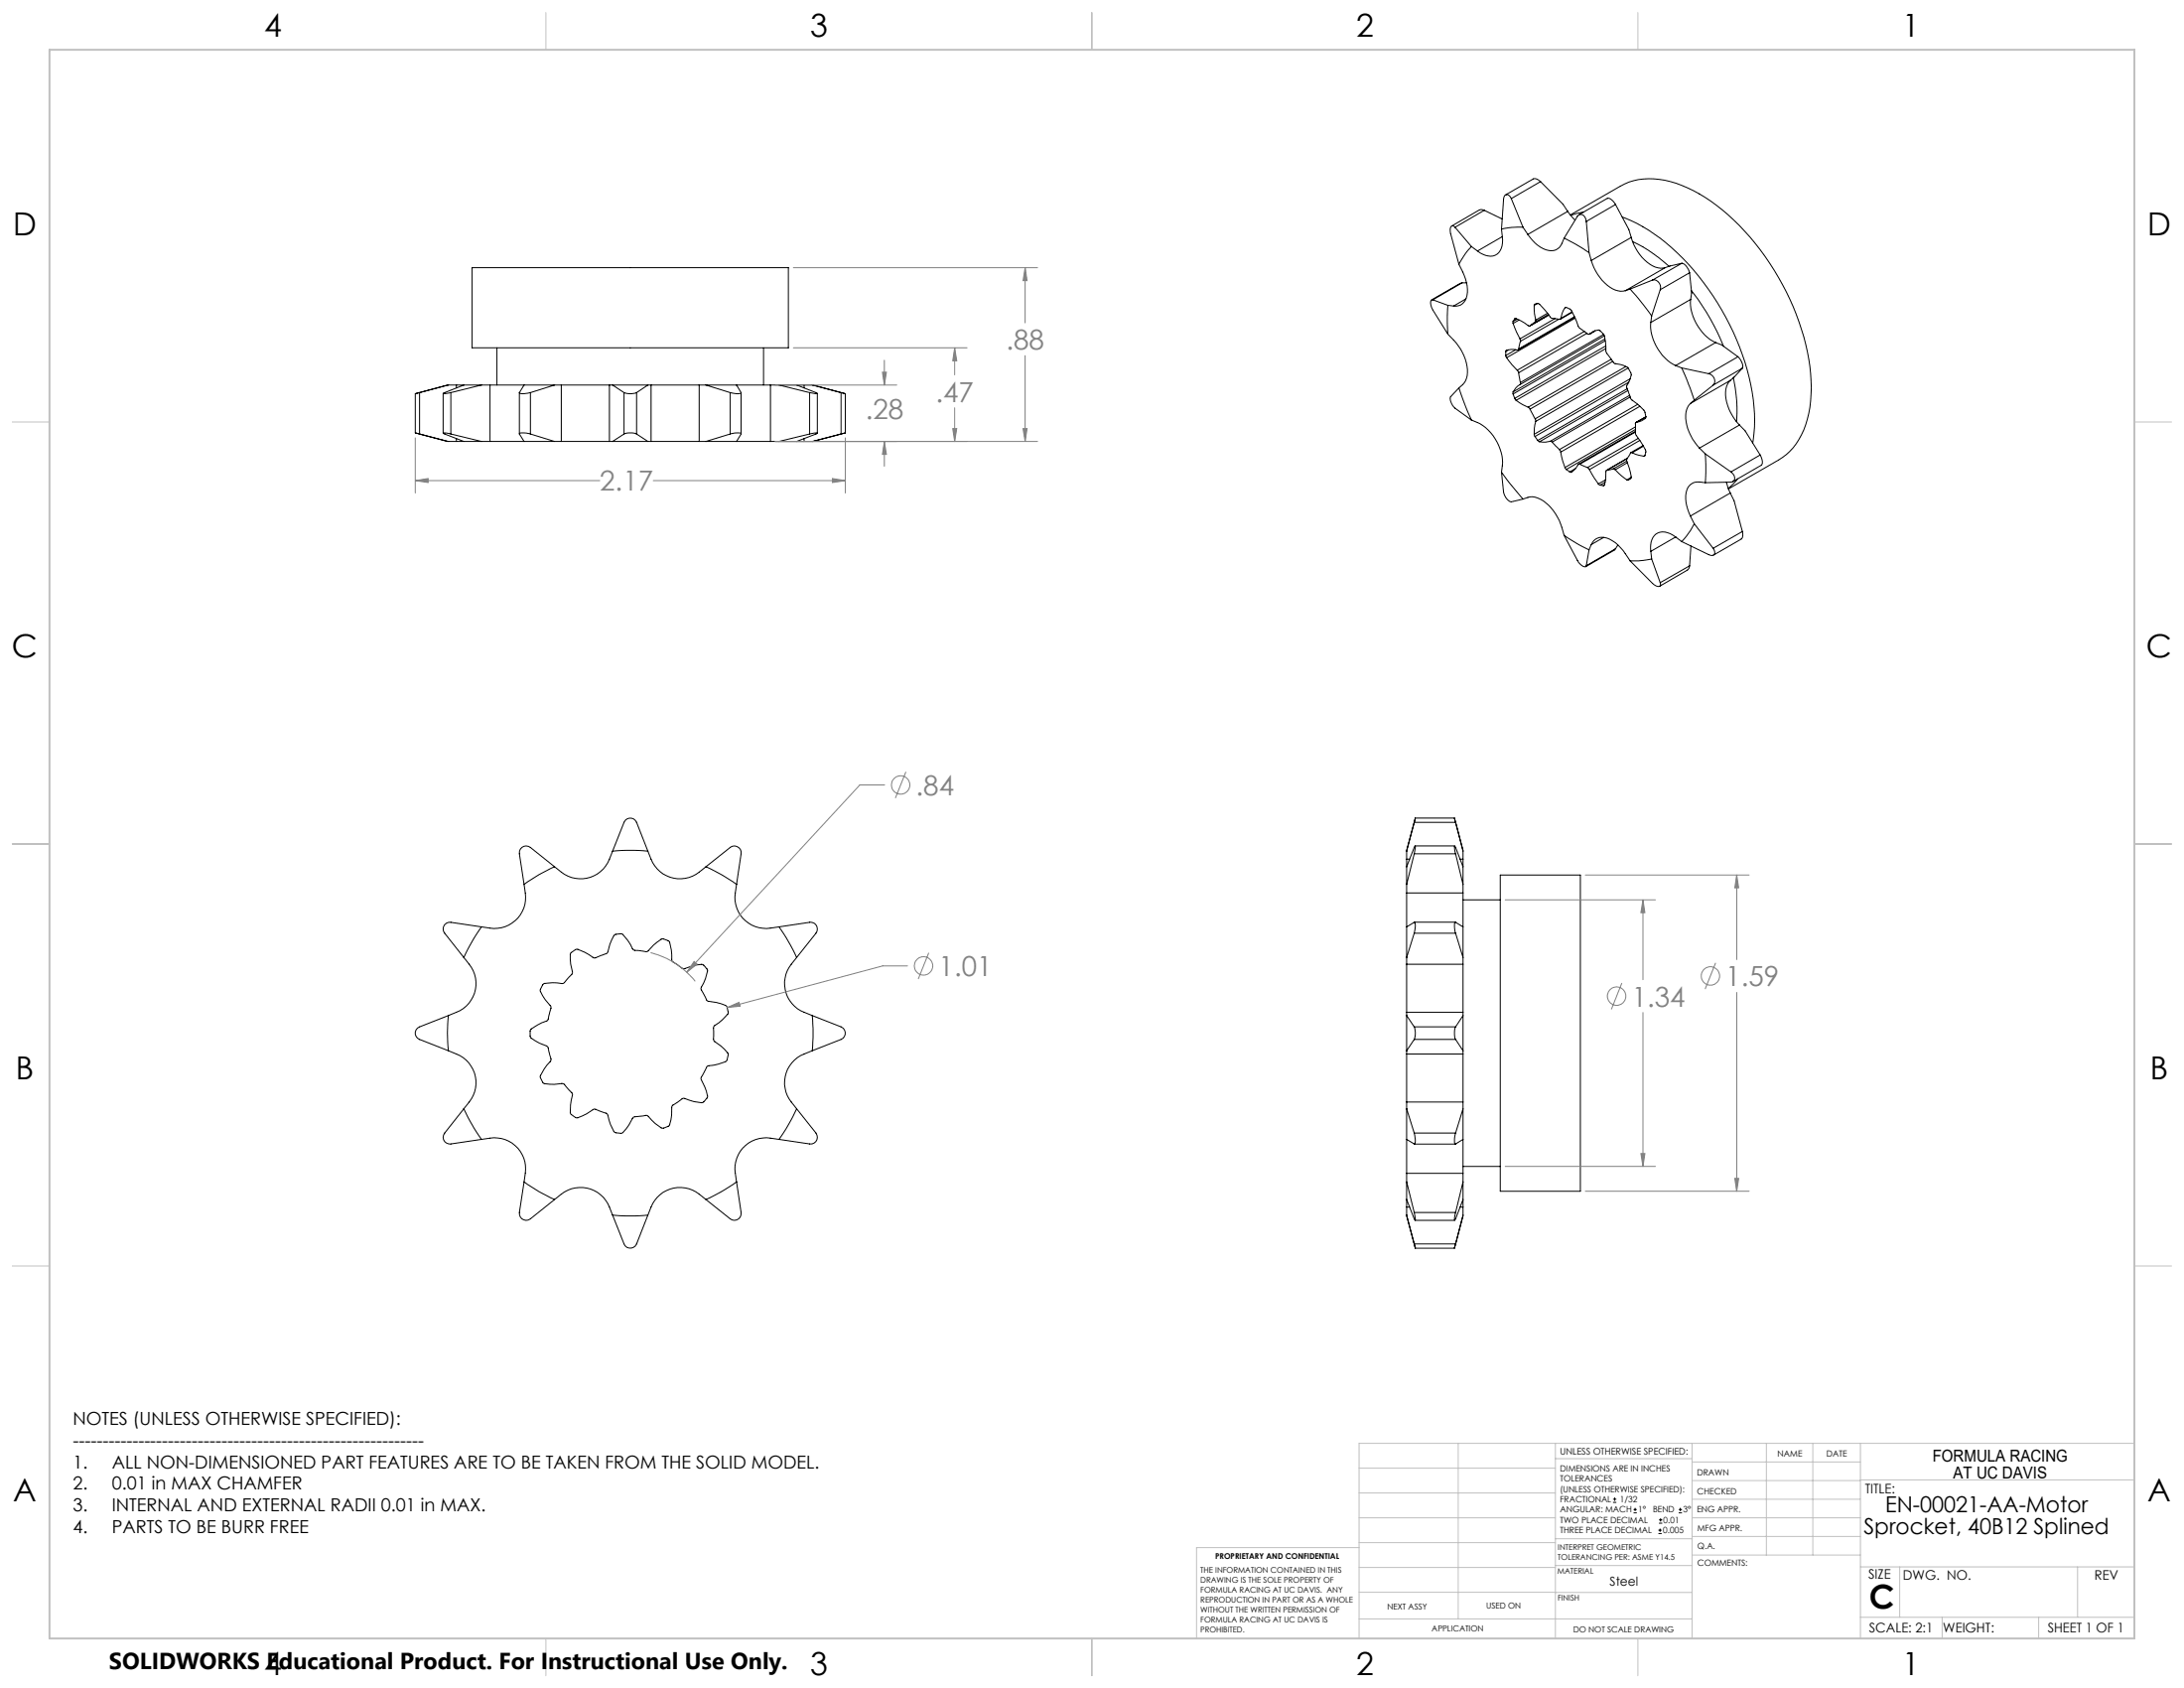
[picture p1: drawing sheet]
<svg xmlns="http://www.w3.org/2000/svg" width="559mm" height="432mm" viewBox="0 0 559 432" stroke-linecap="round" stroke-linejoin="round" font-family="sans-serif">
<g fill="none" stroke="#000" stroke-width=".25">
<path d="M372.3 58.1l-.6-.4a1.56 1.56 0 0 0-.5 2.1l2.1 7.8M372.3 58.1l4.2 5M378.5 53.7l-7.1 4.1M378.6 53.7l.6-.1 .6 .2M379.8 53.8l-7.5 4.3M379.8 53.8l4.6 2.2M384.2 58.6l.2 1.9M386.7 50.8a1.13 1.13 0 0 0-1.7-.8l-.3 .9-.5 7.7M386.7 50.8l3 7.3M389.7 58.1a17.7 17.7 0 0 0-5.5 .5M389.7 58.1l1.2 1.9M390.9 60a7.6 7.6 0 0 0 6.5 4.1 2.94 2.94 0 0 0 2.2-1.8l.6-1.4"/>
<path d="M392.3 45.8l-7.1 4M392.4 45.8v-.1a1.98 1.98 0 0 1 1.8 .8M394.2 46.5l-7.5 4.3M394.2 46.5l5.7 5.7 1.2 1.9M401.1 54.1l1.9 2.2M401.1 54.1l-10.2 5.9M401.8 55l12.8-7.4a17.9 17.9 0 0 1 15.8-.2 49.2 49.2 0 0 1 20 16.5 62.8 62.8 0 0 1 13 33.5 24.9 24.9 0 0 1-4.6 17.1 14.3 14.3 0 0 1-3.8 3.2l-12.8 7.4M405.2 54.3l-3.3 .8M405.9 56.7a1.49 1.49 0 0 0-1.9-1.7l-3.8 5.9M405.9 56.7l.7 7.9M413.3 52.3l-.7-.9a1.26 1.26 0 0 0-1.3-.6l-7.3 4.1M413.3 52.3l-7.4 4.4"/>
<path d="M413.3 52.3l3.5 6.4 .6 2M415.1 55.5a46.2 46.2 0 0 1 19.5 15.2 64 64 0 0 1 14.3 35.1v3.5l-.4 4M120.8 68.5h80.9v20.5h-80.9zM366.6 76.7h-.2a2.24 2.24 0 0 0 .2 2.6l3.9 6.2M366.6 76.7l3.9 1.4M370.5 78.1l-.2 2.7 .2 4.7M370.5 78.1l1.4 .2M373.3 67.6a11.3 11.3 0 0 1 1.9 8.6 2.89 2.89 0 0 1-3.3 2.1M374.1 72.4l-7.8 4.3M374.1 72.4l-7.5 4.3M374.1 72.4h1.1M375.1 76.4l-3.2 1.9"/>
<path d="M376.5 63.1a19 19 0 0 0-3.2 4.5M376.5 63.1l1.5 1.1M384.4 60.5a4.1 4.1 0 0 1-2.4 5 5.1 5.1 0 0 1-4-1.3M384.4 60.5l-6.4 3.7M392.5 78.1a.92 .92 0 0 1 1.3-.3l3.2 3.6 2 .3 .3-.2M392.5 78.1l.1 2.1 .3 1.7M393.3 77.6l-.8 .5M400.2 60.9l3.2 1.7 3.2 2M400.4 78.7a1.93 1.93 0 0 1 1.7 .7l1.8 4.2 2.3 1.8 .5 .1M400.4 78.7l-.7 1.4-.4 1.4M400.6 78.6l-.2 .1M402.2 79.8l-2.9 1.7"/>
<path d="M402.3 79.9l-3.1 1.8M406.6 64.6l.5 2M407.1 66.6a11 11 0 0 0 6.9 7.8h1.9M417.1 73.9l2.1 2.5 3.4 4.4M417.1 73.9l-1.2 .5M417.4 60.7a10.9 10.9 0 0 0 6.8 7.8h1.8M417.4 60.7l-10.3 5.9M417.7 61.8l4 2.2 2.7 1.9 2.6 2.2M422.8 71.6a1.84 1.84 0 0 1 2 2.5M422.8 71.6l-5.7 2.3M424.8 74.1l-2.2 6.7M426 68.5l-10.1 5.9"/>
<path d="M430.3 67.3a3.3 3.3 0 0 1 2 2.5M430.3 67.3l-7.5 4.3M430.3 67.3l-4.3 1.2M432.3 69.8l-7.5 4.3M432.3 69.8l.5 5.1-.2 1.7M432.6 76.6a11.9 11.9 0 0 0 6.4 11M432.6 76.6l-10.2 5.9M432.8 74.3a59.5 59.5 0 0 1 8.2 14.3M114.7 98.5l-8.4 2.2M114.7 98.5h2.1M114.7 98.5l-7.3 1.9M116.8 98.5h1.9"/>
<path d="M116.8 98.5v.7M118.7 98.5l-5.3 2.1 2-.2M118.7 98.5h4.5M123.2 98.5h2.2M123.2 98.5l-7.8 1.9M125.4 98.5h8.7M125.4 98.5v14.4M127.1 89v9.5M134.1 98.5h7.8M134.1 98.5l-1.2 1.9M141.9 98.5h1.7M141.9 98.5l-6.2 1.9"/>
<path d="M143.6 98.5h12.3M143.6 98.5v14.4M155.9 98.5v14.4M155.9 98.5h.8M156.7 98.5h9.1M156.7 98.5l3 1.9M165.8 98.5l-2.9 1.9M165.8 98.5h.8M166.6 98.5h12.3M166.6 98.5v14.4M178.9 98.5h1.7M178.9 98.5v14.4"/>
<path d="M180.6 98.5h7.9l1.1 1.9M180.6 98.5l6.2 1.9M188.4 98.5h8.7M195.4 89v9.5M197.1 98.5h2.2M197.1 98.5v14.4M199.3 98.5h4.5l5.3 2.1-1.9-.2M199.3 98.5l7.9 1.9M203.8 98.5h1.9M205.7 98.5h2.1M205.7 98.5v.7M207.8 98.5l8.5 2.2"/>
<path d="M207.8 98.5l7.4 1.9M370.5 85.5a12.6 12.6 0 0 1 4.9 10.6 4.4 4.4 0 0 1-2.1 3.1M373.3 99.2l1.8 5.2 1.4 3.1M373.3 99.2l-2.1 2.3a3.3 3.3 0 0 0 1.1 2.9l4.2 3.1M385.3 89.9v1M385.3 90.9l.2 .6M385.5 91.5l2.7 3.2M386 89.5l-.7 .4M387.1 82.2v.5M387.1 82.7l1.8 4M387.6 81.6l.2-.1 1.5 .6 1.7 1.2 .5 .1M387.6 81.6l-.5 .6"/>
<path d="M387.7 81.5l-.1 .1M387.8 89.5l-2.5 1.4M388.2 94.7l.3 .7M388.2 81.6l-1.1 .6M388.5 89.3l-.2 .2-1.7-.1-1.1 .2-.2 .3M388.5 95.4l.5 2.5M388.7 81.8l-1.6 .9M388.7 98.5l-.9 .8-.7 1M388.9 86.7l.1 .6M388.9 98.4h-.1M389 87.3l-.5 2M389 97.9l-.1 .5"/>
<path d="M391.4 83.4l4.9-2.8-4.8 2.8M392.8 82.4l-1.3 1M392.9 81.9l-.1 .5M396 80.1l-3.1 1.8M396.2 80.4l-3.4 2M397.9 81.5l-9 5.2M398.8 81.7l-9.8 5.6M402.8 81l-14.3 8.3M402.9 81.1l-14.5 8.4M403 81.4l-17.5 10.1M405.4 84.8l-17.2 9.9M406 85.3l-17.5 10.1"/>
<path d="M406.7 85.5a3.2 3.2 0 0 1 2.4-1.1l1.4 1.4 .6 4.5 1.9 2.6 2.4 .6 1.1 .5 .9 1.8a3.4 3.4 0 0 1-.7 2.2l-.5 1 1 3 3.5 3 .4 1.6M408.1 84.6l-1.5 .9M410.3 85.5l-21.3 12.4M410.5 85.9l-21.6 12.5M410.6 86.7l-23.5 13.6M410.7 87.2l-23.6 13.6M410.9 89.1l-23 13.3M410.9 88.5l-23.3 13.4M412.3 91.9l-21.3 12.3M412.6 92.5l-21.1 12.2M416 93.8l-23.2 13.3M416.3 99.4l-22.8 13.3"/>
<path d="M416.5 99.9l-22.6 13.1M416.6 94.2l-23.7 13.6M416.7 97.8l-24 13.9M417.1 96.9l-24.6 14.2M422.4 82.5a12 12 0 0 0 6.3 11M422.6 80.8l-.2 1.7M428.7 93.5l1.6 .6M430.3 94.1l2.1 5.2 1.1 3.1M430.3 94.1l6.9 1.5M437.2 95.6a1.83 1.83 0 0 1 1.1 2.9M438.3 98.5l-4.8 3.9M439 87.6l-10.3 5.9"/>
<path d="M439 87.6l1.5 .6 4.2 3.1M442.7 97.3a5.6 5.6 0 0 0-.9 5.6l.6 1.8 .9 1.7 1.8 2.3M442.7 97.3l-10.2 5.9M443.5 96.7a34.7 34.7 0 0 1 .8 11.2M444.7 91.3a2.91 2.91 0 0 1 1.1 2.9M444.7 91.3l-7.5 4.3M445.8 94.2l-7.5 4.3M445.8 94.2l-3.1 3.1M106.3 110.7l1.1 .3M106.3 110.7l8.4 2.2M106.3 100.7v10M107.4 100.4l-1.1 .3"/>
<path d="M107.4 111l7.3 1.9M107.4 100.4v10.6M113.4 100.6v10.2M114.7 112.9h2.1M115.4 111l-2-.2 5.3 2.1M115.4 100.4v10.6M115.4 111l7.8 1.9M116.8 112.9h1.9M116.8 112.2v.7M118.7 112.9h4.5M123.2 112.9h2.2M125.4 112.9h8.7"/>
<path d="M132.9 100.4a3.5 3.5 0 0 0 2.8 0M132.9 100.5v10.4M134.1 112.9h7.8M135.7 111l-1.7-.3a.93 .93 0 0 0-1.1 .3l1.2 1.9M135.7 100.4v10.6M135.7 111l6.2 1.9M141.9 112.9h1.7M143.6 112.9h12.3M155.9 112.9h.8M156.7 112.9h9.1M159.7 100.4a4.6 4.6 0 0 0 3.2 0M159.7 111a4.6 4.6 0 0 1 3.2 0"/>
<path d="M159.7 100.4v10.6M159.7 111l-3 1.9M162.9 100.4v10.6M162.9 111l2.9 1.9M165.8 112.9h.8M166.6 112.9h12.3M178.9 112.9h1.7M180.6 112.9h7.9M186.8 100.4l1.7 .3 .9-.1 .2-.2M186.8 111l1.7-.3 1.1 .2-1.1 2M186.8 100.4v10.6M186.8 111l-6.2 1.9"/>
<path d="M188.5 112.9h8.6M189.6 100.5v10.4M197.1 112.9h2.2M203.8 112.9h1.9M205.7 112.9h2.1M205.7 112.2v.7M207.2 111l1.9-.2-5.3 2.1h-4.5M207.2 100.4v10.6M207.2 111l-7.9 1.9M209.1 100.6v10.2M215.2 100.4l1.1 .3M215.2 100.4v10.6"/>
<path d="M215.2 111l-7.4 1.9M216.3 110.7l-1.1 .3M216.3 110.7l-8.5 2.2M216.3 100.7v10M376.5 107.5a11.8 11.8 0 0 1 7.7 13.3M387.1 100.3v.5M387.1 100.8l.5 1.1M387.6 101.9l.3 .5M387.9 102.4l3.1 1.8M391 104.2l.5 .5M391.5 104.7l1.3 2.4M392.5 111.1l.2 .6"/>
<path d="M392.7 111.7l.8 1M392.8 107.1l.1 .7M392.9 107.8l-.3 1.8-.1 1.5M393.5 112.7l.4 .3M396.6 112.9l-1.1 .2-1.6-.1M396.6 112.9l.5 .2M397.1 113.1l1.9 1.9M399 115l.3 .6M399.3 115.6l1.1 4M400.4 119.6l.4 .5M403.1 119.9l-1.5 .8M404.2 118.7l-.4 .1a4.5 4.5 0 0 1-1.8 2l-.4-.1"/>
<path d="M404.2 118.7l2 .9M406.2 119.6l.5 .5M412.7 119.9l-1.7 .5-.3 2.8-.2 .9-.3 .1M412.7 119.9l.6 .3M416.2 117.9l-3.5 2M416.4 117.2l-5.4 3.1M416.4 118.4l-3.1 1.8M416.9 101.1l-20.3 11.8M417.1 101.6l-20 11.5M417.6 115.8l-.4 .1-1 1.7 1.2 4.4a1.03 1.03 0 0 1-1.2 .8M417.6 115.8l.9 .4 2.1 .5M418.4 110.5l-14.2 8.2"/>
<path d="M418.5 110.3l-14.6 8.4M418.5 109.2l-18.1 10.4M418.5 109.9l-17.7 10.2M418.7 108l-.3 .3v2.6l2 3.1 .7 1.6a.89 .89 0 0 1-.5 1.1M419 103.4l-20 11.6M419.2 112.1l-13 7.5M419.6 112.6l-12.9 7.5M419.6 103.9l-20.3 11.7M420.4 114l-3.1 1.8M420.5 114.1l-2.9 1.7M420.9 116.6l-.3 .1M421.1 106.6l-.1 .4a4.4 4.4 0 0 1-2.3 1"/>
<path d="M421.1 106.6l-2.5 1.5M421.1 106.6l-2.4 1.4M432.5 103.2a5.6 5.6 0 0 0-.9 5.6l.6 1.8 .9 1.7 1.7 2.3M433.5 102.4l-1 .8M434.8 114.6l1.5 1.5M436.3 116.1l.2 2.9-.2 4.5M436.3 116.1l6.6 4.6M445.1 108.7l-10.3 5.9M445.1 108.7l1.4 1.5 3.9 6.2M450.4 116.4l.2 .5a2.13 2.13 0 0 1 .1 2.1l-7.3 4.2M450.4 116.4l-7.5 4.3M384.2 120.8l2 2.7 3.5 4.2"/>
<path d="M384.2 120.8l.5 5.1a2.93 2.93 0 0 0 2 2.5l3-.7M389.7 127.7a5.2 5.2 0 0 1 6.5 1.5 15.1 15.1 0 0 1 4 7.7M400.2 136.9l4 2.6 2.4 1.2M400.2 136.9l3.4 6.5 .7 .9a1.05 1.05 0 0 0 1.6 .4M400.8 120.1l.8 .6M406.7 120.1l2.3 3.7M407.1 139.3a3.2 3.2 0 0 1 4.8-1.3l1.4 .9 1.4 1.2 2.4 3.4M407.1 139.3l-.5 1.4M409 123.8l.4 .3M409.4 124.1l.8 .1M410.3 137.5l-3.2 1.8M410.5 124.1l-.3 .1"/>
<path d="M410.7 123.4l-1.3 .7M410.8 122.8l-1.8 1M413.3 120.2l2.9 2.6M413.9 139.4l-.6 1M417.4 122.1l-1.2 .7M428.7 137.4a4 4 0 0 0-5.4-.4 4.9 4.9 0 0 0-.9 4M428.7 137.4l1.6 1.1M428.7 137.4l-6.3 3.6M430.3 138.5l6.9 3.4a.98 .98 0 0 0 1.5-.3l-.1-.8-.3-.5M432.5 132l1 2M432.6 139.7l-.3 5M433.5 134a20.2 20.2 0 0 1-3.2 4.5"/>
<path d="M433.5 134l4.8 6.3M436.3 123.5a4.3 4.3 0 0 0-3.7 .4 5.3 5.3 0 0 0-1 5.4l.9 2.7M441.7 123.4l1 2.7M442.7 126.1l-10.2 5.9M442.7 126.1l1 2 2.1 7.9M442.9 120.7v.1a1.46 1.46 0 0 1 .4 2.4l-7 .3M444.6 122.5l-2.4 2.5M445.5 137.9l-7.1 4.1M445.8 136a1.82 1.82 0 0 1-.3 1.9M445.8 136l-7.5 4.3M406.6 140.7l-.7 4M413 140.8l-7.3 4.2"/>
<path d="M413.3 140.4l-.3 .4M413.3 140.4l-7.4 4.3M417.1 143.5l5.7 5.7a1.64 1.64 0 0 0 2 .6v-.8M422.4 141l.2 2M422.6 143l-3.4 .5h-2.1M422.6 143l2.2 6M432.3 144.7l-.1 .6-.5 .5-7.1 4.2M432.3 144.7l-7.5 4.3M156.7 217.7a48.3 48.3 0 0 1 9.1 0M165.8 217.7l-2.9-7.3a1.73 1.73 0 0 0-1.6-1.1 1.73 1.73 0 0 0-1.6 1.1l-3.8 9.4a7.9 7.9 0 0 1-12.3 3.3l-1.7-1.4M165.8 217.7a9.3 9.3 0 0 0 4.7 6.3 8 8 0 0 0 8.4-.9l7.9-6.3a1.74 1.74 0 0 1 2-.1 1.74 1.74 0 0 1 .8 1.7l-1.1 7.8M359.9 219.8v1.9"/>
<path d="M359.9 217.7v2.1M359.9 219.8h.7M361.8 218.4l.3-2-2.2 5.3M361.8 218.4h10.6M361.8 218.4l-1.9 7.8M361.8 210.4l-1.9 7.3M361.8 210.4h10.6M362.1 216.4h10.1M362.1 209.3l-.3 1.1M362.1 209.3l-2.2 8.4M362.1 209.3h10M372.1 209.3l.3 1.1"/>
<path d="M372.1 209.3l2.2 8.4M372.4 218.4l-.2-2 2.1 5.3M372.4 218.4l1.9 7.8M372.4 210.4l1.9 7.3M373.6 219.8h.7M374.3 219.8v1.9M374.3 217.7v2.1M123.2 237.1a49.8 49.8 0 0 0-4.5 7.8M123.2 237.1l-7.8-1.2a1.72 1.72 0 0 0-1.8 .9 1.72 1.72 0 0 0 .2 1.9l4.9 6.2M134.1 226.2a9.4 9.4 0 0 1-1 7.9 7.9 7.9 0 0 1-7.7 3.3l-2.2-.3M141.9 221.7a41.5 41.5 0 0 0-7.8 4.5M141.9 221.7l-6.2-4.9a1.75 1.75 0 0 0-2-.2 1.75 1.75 0 0 0-.8 1.8l1.2 7.8"/>
<path d="M180.6 221.7a43.4 43.4 0 0 1 7.9 4.5M188.5 226.2a9.2 9.2 0 0 0 .9 7.9 7.9 7.9 0 0 0 7.7 3.3l10.1-1.5a1.73 1.73 0 0 1 1.7 .9 1.73 1.73 0 0 1-.1 1.9l-6.3 8a7.9 7.9 0 0 0 3.2 12.2l2.1 .9M199.3 237.1a49.8 49.8 0 0 1 4.5 7.8M359.9 237.1l1.9-1.2 .2 .1 .1 1-.3 1.7M359.9 237.1v7.8M359.9 228.4v8.7M359.9 221.7v4.5M359.9 226.2v2.2M359.9 228.4h14.4M361.8 238.7h10.6M361.8 238.7l-1.9 6.2M361.9 235.9h10.5"/>
<path d="M372.4 238.7l1.9 6.2M374.3 237.1v7.8M374.3 237.1l-2-1.2-.2 1.1 .3 1.7M374.3 228.4v8.7M374.3 221.7v4.5M374.3 230.2h9.6M374.3 226.2v2.2M383.9 223.8h20.5v80.9h-20.5zM114.7 259.8a41.1 41.1 0 0 0 0 9M114.7 259.8l-7.3 2.9a1.71 1.71 0 0 0-1.2 1.6 1.71 1.71 0 0 0 1.2 1.6l7.3 2.9M118.7 244.9a9.3 9.3 0 0 1 3.1 7.3 8 8 0 0 1-5 6.7l-2.1 .9M146.1 243.7l1.1-.8h.6a13.2 13.2 0 0 1 4 2.1h.5l3.1-1.2 .6-2.2 1.1-2.3 .3-.3 .9-.1h.7l.3 .1a11.8 11.8 0 0 1 2.6 3.9l.4 .2 3.3 .3 2.6-2.4 1.2-.8h.5l1.1 .5 .3 .3 .5 2 .2 2.9 2.7 1.9h.6a11.6 11.6 0 0 1 4.3-1.1l.5 .2a1.99 1.99 0 0 1 .9 1.6 13 13 0 0 1-1.6 4.2l.1 .6 1.3 2.5 .6 .4a12.6 12.6 0 0 1 4.3 1l.3 .4a2.09 2.09 0 0 1 .2 1.9 12.5 12.5 0 0 1-3.5 2.9l-.1 .4v3.2l.3 .5a11.9 11.9 0 0 1 3.4 3v.4a1.84 1.84 0 0 1-.7 1.7 12.4 12.4 0 0 1-4.3 1l-.5 .3-1.4 2.9 1.3 3.3 .3 1.2a2.44 2.44 0 0 1-1.5 1.8l-1.9-.3-2.8-.8-2.6 1.7-.3 .5a12.1 12.1 0 0 1-.6 4.6l-.3 .3a1.98 1.98 0 0 1-1.8 .4l-1.6-1.1-2-2-3.3 .3-.4 .3a12.6 12.6 0 0 1-2.6 3.8l-.5 .1a1.88 1.88 0 0 1-1.7-.5l-.9-1.7-.8-2.7-.2-.2-3.2-1.1-1.9 1.2-2.3 1a2.52 2.52 0 0 1-1.9-1.3l.1-2 .5-2.7-2.1-2.5-.6-.2a12.8 12.8 0 0 1-4.6 0l-.3-.3a2.03 2.03 0 0 1-.6-1.8 12.8 12.8 0 0 1 2.6-3.7l.1-.6-.9-3-3.2-1.6-1-.6-.3-.5v-1.4l.3-.5 1.6-1 2.6-1.2 .9-3.1-.2-.7a8.1 8.1 0 0 1-2.6-3.8l.7-1.5 .4-.3a13.8 13.8 0 0 1 4.6 0l.5-.3 2.1-2.4-.6-3.5v-1.3z"/>
<path d="M207.8 259.8a47.9 47.9 0 0 1 0 9M207.8 259.8l7.4 2.9a1.73 1.73 0 0 1 1.1 1.6 1.73 1.73 0 0 1-1.1 1.6l-7.4 2.9M359.9 259.8v9M359.9 246.7v12.2M359.9 259.8l1.9 2.9M359.9 244.9v1.8M359.9 258.9v.9M359.9 258.9h14.4M359.9 246.7h14.4M374.3 259.8v9M374.3 246.7v12.2M374.3 259.8l-1.9 2.9"/>
<path d="M374.3 244.9v1.8M374.3 258.9v.9M114.7 268.8a10.8 10.8 0 0 1 5.2 3.1 7.9 7.9 0 0 1 .2 10l-1.4 1.7M207.8 268.8a10.4 10.4 0 0 0-5.2 3.1 7.9 7.9 0 0 0-.1 10l6.3 7.9a1.74 1.74 0 0 1 .1 2 1.74 1.74 0 0 1-1.7 .8l-7.9-1.1M359.9 269.6v12.3M359.9 268.8v.8M359.9 269.6h14.4M361.8 262.7a4.6 4.6 0 0 1 0 3.2M361.8 265.9h10.6M361.8 262.7h10.6M361.8 265.9l-1.9 2.9M372.4 262.7a4.6 4.6 0 0 0 0 3.2"/>
<path d="M372.4 265.9l1.9 2.9M374.3 269.6v12.3M374.3 268.8v.8M118.7 283.6l-4.9 6.2a1.71 1.71 0 0 0-.2 2 1.71 1.71 0 0 0 1.8 .8l10-1.5a8 8 0 0 1 9 9l-.3 2.2M118.7 283.6a49.8 49.8 0 0 0 4.5 7.9M199.3 291.5a9.5 9.5 0 0 0-7.8 .9 7.9 7.9 0 0 0-3.4 7.7l.4 2.2M203.8 283.6a49.8 49.8 0 0 1-4.5 7.9M359.9 283.6v7.9M359.9 291.5v8.6M359.9 281.9v1.7M359.9 283.6l1.9 6.2M359.9 281.9h14.4"/>
<path d="M361.8 289.8a3.4 3.4 0 0 1 0 2.8l-1.9-1.1M361.8 289.8h10.6M361.9 292.7h10.5M372.4 289.8l-.2 1.1 .1 1.7 .1 .1 1.9-1.2M374.3 283.6v7.9M374.3 291.5v8.6M374.3 298.4h9.6M374.3 281.9v1.7M374.3 283.6l-1.9 6.2M134.1 302.3l-1.2 7.9a1.76 1.76 0 0 0 .9 1.7 1.76 1.76 0 0 0 1.9-.1l7.9-6.3a7.9 7.9 0 0 1 12.3 3.3l3.8 9.4a1.73 1.73 0 0 0 1.6 1.1 1.73 1.73 0 0 0 1.6-1.1l2.9-7.4M134.1 302.3a41.5 41.5 0 0 0 7.8 4.5M156.7 310.8a48.3 48.3 0 0 0 9.1 0"/>
<path d="M188.5 302.3a43.4 43.4 0 0 1-7.9 4.5M188.5 302.3l1.1 7.9a1.73 1.73 0 0 1-.8 1.7 1.73 1.73 0 0 1-2-.1l-7.9-6.3a7.9 7.9 0 0 0-12.3 3.3l-.8 2M359.9 306.8l2.2 5.4-.3-2M359.9 302.3v4.5M359.9 306.8v2M359.9 310.8l2.2 8.5M359.9 300.1v2.2M359.9 308.8v2M359.9 300.1h14.4M359.9 302.3l1.9 7.9M359.9 310.8l1.9 7.4M359.9 308.8h.7"/>
<path d="M361.8 318.2l.3 1.1M361.8 310.2h10.6M361.8 318.2h10.6M362.1 312.2h10.1M362.1 319.3h10M372.4 318.2l-.3 1.1M373.6 308.8h.7M374.3 306.8l-2.1 5.4 .2-2M374.3 302.3v4.5M374.3 306.8v2M374.3 310.8l-2.2 8.5M374.3 300.1v2.2"/>
<path d="M374.3 308.8v2M374.3 302.3l-1.9 7.9M374.3 310.8l-1.9 7.4M412.7 384.3h.9M412.7 383.5h.9M413.1 383.1v.8M418 387h.8M418 386.2h.8M418.4 385.7v.9M424.3 392.3h.9M424.3 391.4h.9M424.5 389.6h.8"/>
<path d="M424.5 388.8h.8M424.7 391v.9M424.9 388.4v.8M429.5 387h.9M429.5 386.2h.9M429.9 385.7v.9"/>
</g>
<g fill="none" stroke="#808080" stroke-width=".25">
<path d="M203 68.5h62.5M262.3 68.5v14.1M262.3 68.5l.5 3.3h-1zM198.4 98.5h31M203 89h44.4M225.8 95.2h1l-.5 3.3zM226.3 92.1v6.4M244.3 89l.5 3.3h-1zM244.3 89v6.9M262.3 91v21.9M106.3 112v14.1M198.4 112.9h67.1"/>
<path d="M216.3 112v14.1M226.3 112.9l.5 3.3h-1zM226.3 112.9v6.4M243.8 109.6h1l-.5 3.3zM244.3 104.3v8.6M261.8 109.6h1l-.5 3.3zM106.3 122.9l3.2-.5v1zM106.3 122.9h47.2M167.1 122.9h49.2M213 122.4l3.3 .5-3.3 .5zM231.8 197.4l-2.7 6.8M226.3 200.8h-6.3l-44.3 47.9"/>
<path d="M385.1 230.2h38.4M405.6 223.8h41.9M420.4 230.2v20.4M420.4 230.2l.5 3.3h-1.1zM444.4 223.8v21.7M444.4 223.8l.5 3.3h-1zM166.5 243.7a21.4 21.4 0 0 1 11.4 7.3M177.6 246l.8 .6-2.7 2.1zM186.1 257.7l3-1.3 .3 1zM232.2 247.1h-6.4l-39.7 10.6M237.6 243.7l-2.7 6.7M415 251.5l-2.7 6.7"/>
<path d="M420.4 259v39.4M439 246.3l-2.7 6.7M444.4 253.9v50.8M385.1 298.4h38.4M419.8 295.1h1.1l-.5 3.3zM405.6 304.7h41.9M443.9 301.4h1l-.5 3.3z"/>
<circle cx="230.4" cy="200.8" r="2.36"/>
<circle cx="236.3" cy="247.1" r="2.36"/>
<circle cx="413.6" cy="254.8" r="2.36"/>
<circle cx="437.6" cy="249.7" r="2.36"/>
</g>
<g fill="none" stroke="#c0c0c0" stroke-width=".25">
<path d="M139.7 3.2v9.5M279.4 3.2v9.5M419.1 3.2v9.5M3.1 107.9h9.6M546.1 107.9h9.5M3.1 215.9h9.6M546.1 215.9h9.5M3.1 323.8h9.6M546.1 323.8h9.5M347.7 375.6h50.3M373.1 369.2v44.9M398 369.2v49.9"/>
<path d="M398 373.1h34.9M432.9 369.2v49.9M432.9 378.7h43.1M432.9 374h43.1M451.9 369.2v28.6M463.8 369.2v28.6M476 369.2v49.9M476 378.6h70.1M546.1 369.2h-198.4v49.9M347.7 394.6h50.3M347.7 388.3h50.3M347.7 381.9h50.3"/>
<path d="M347.7 395.9h-41.6v23.2M398 393.6h35M432.9 383.5h43.1M432.9 388.3h43.1M432.9 393h43.1M433 397.8h43M139.7 419.1v9.6M279.4 419.1v9.6M347.7 414.1h85.2M347.7 401h50.3M347.7 407.3h50.3M398 407.4h34.9"/>
<path d="M398 400.5h35M419.1 419.1v9.6M476 413.7h70.1M476 400.8h70.1M486.1 400.8v12.9M496.9 413.7v5.4M521.6 413.7v5.4M531.6 400.8v12.9"/>
</g>
<path d="M12.7 12.7h533.4v406.4h-533.4z" fill="none" stroke="#c0c0c0" stroke-width=".5"/>
<path d="M177.6 246l-1.9 2.7 2.7-2.1zM186.1 257.7l3.3-.3-.3-1zM106.3 122.9l3.2-.5v1zM213 122.4l3.3 .5-3.3 .5zM226.3 112.9l.5 3.3h-1zM225.8 95.2h1l-.5 3.3zM243.8 109.6h1l-.5 3.3zM244.3 89l.5 3.3h-1zM261.8 109.6h1l-.5 3.3zM262.3 68.5l.5 3.3h-1zM419.8 295.1h1.1l-.5 3.3zM420.4 230.2l.5 3.3h-1.1zM443.9 301.4h1l-.5 3.3zM444.4 223.8l.5 3.3h-1z" fill="#808080"/>
<text font-size="8.5" x="478.3" y="411.4">C</text>
<g font-size="8.1">
<text x="67.6" y="9.3">4</text>
<text x="207.3" y="9.3">3</text>
<text x="347" y="9.3">2</text>
<text x="486.7" y="9.3">1</text>
<text x="3.3" y="60.1">D</text>
<text x="549.4" y="60.1">D</text>
<text x="3" y="168">C</text>
<text x="549.1" y="168">C</text>
<text x="4" y="276">B</text>
<text x="550.1" y="276">B</text>
<text x="3.3" y="383.9">A</text>
<text x="549.4" y="383.9">A</text>
<text x="67.6" y="428.4">4</text>
<text x="207.3" y="428.4">3</text>
<text x="347" y="428.4">2</text>
<text x="486.7" y="428.4">1</text>
</g>
<g font-size="7.1" fill="#808080">
<text x="257.4" y="89.4">.88</text>
<text x="221.4" y="107.2">.28</text>
<text x="239.4" y="102.8">.47</text>
<text x="153.5" y="125.6">2.17</text>
<text x="234.3" y="203.5">.84</text>
<text x="240.2" y="249.7">1.01</text>
<text x="417.5" y="257.5">1.34</text>
<text x="441.5" y="252.3">1.59</text>
</g>
<text font-size="5.9" x="27.9" y="427">SOLIDWORKS Educational Product. For Instructional Use Only.</text>
<g font-size="5.6">
<text x="482.4" y="386.8">EN-00021-AA-Motor</text>
<text x="476.9" y="392.4">Sprocket, 40B12 Splined</text>
</g>
<g font-size="4.6">
<text x="18.6" y="364.4">NOTES (UNLESS OTHERWISE SPECIFIED):</text>
<text x="18.6" y="370">-----------------------------------------------------------</text>
<text x="18.6" y="375.5">1.</text>
<text x="28.7" y="375.5">ALL NON-DIMENSIONED PART FEATURES ARE TO BE TAKEN FROM THE SOLID MODEL.</text>
<text x="18.6" y="381.1">2.</text>
<text x="28.7" y="381.1">0.01 in MAX CHAMFER</text>
<text x="18.6" y="386.7">3.</text>
<text x="28.7" y="386.7">INTERNAL AND EXTERNAL RADII 0.01 in MAX.</text>
<text x="18.6" y="392.3">4.</text>
<text x="28.7" y="392.3">PARTS TO BE BURR FREE</text>
</g>
<g font-size="4.2">
<text x="494.5" y="374">FORMULA RACING</text>
<text x="499.8" y="378.2">AT UC DAVIS</text>
</g>
<g font-size="3.4">
<text x="477.2" y="381.9">TITLE:</text>
<text x="478.1" y="404">SIZE</text>
<text x="486.9" y="404">DWG. NO.</text>
<text x="535.9" y="404.1">REV</text>
<text x="478.2" y="417.6">SCALE: 2:1</text>
<text x="497.1" y="417.7">WEIGHT:</text>
<text x="523.9" y="417.6">SHEET 1 OF 1</text>
</g>
<text font-size="3.2" x="411.9" y="405.7">Steel</text>
<text font-size="2.4" x="399.2" y="372.1">UNLESS OTHERWISE SPECIFIED:</text>
<g font-size="2.2">
<text x="399.2" y="376.4">DIMENSIONS ARE IN INCHES</text>
<text x="434.2" y="377.3">DRAWN</text>
<text x="454.8" y="372.5">NAME</text>
<text x="467.3" y="372.6">DATE</text>
<text x="399.2" y="379">TOLERANCES</text>
<text x="399.2" y="381.7">(UNLESS OTHERWISE SPECIFIED):</text>
<text x="434.3" y="382.2">CHECKED</text>
<text x="399.2" y="389.6">TWO PLACE DECIMAL</text>
<text x="399.2" y="384.3">FRACTIONAL</text>
<text x="399.2" y="387">ANGULAR: MACH</text>
<text x="414.5" y="384.3">1/32</text>
<text x="419.1" y="387">1°</text>
<text x="422.9" y="387">BEND</text>
<text x="425.6" y="389.6">0.01</text>
<text x="430.6" y="387">3°</text>
<text x="434.2" y="386.9">ENG APPR.</text>
<text x="399.2" y="392.3">THREE PLACE DECIMAL</text>
<text x="425.5" y="392.3">0.005</text>
<text x="434.3" y="391.6">MFG APPR.</text>
<text x="434.3" y="396.3">Q.A.</text>
<text x="434.3" y="400.5">COMMENTS:</text>
</g>
<g font-size="2.1">
<text x="354.9" y="411.6">NEXT ASSY</text>
<text x="380.3" y="411.6">USED ON</text>
<text x="366.3" y="417.4">APPLICATION</text>
<text x="402.5" y="417.5">DO NOT SCALE DRAWING</text>
</g>
<g font-size="2">
<text x="310.9" y="398.8">PROPRIETARY AND CONFIDENTIAL</text>
<text x="398.6" y="396.5">INTERPRET GEOMETRIC</text>
<text x="398.6" y="399">TOLERANCING PER: ASME Y14.5</text>
<text x="307.2" y="402.4">THE INFORMATION CONTAINED IN THIS</text>
<text x="307.2" y="404.9">DRAWING IS THE SOLE PROPERTY OF</text>
<text x="307.2" y="407.5">FORMULA RACING AT UC DAVIS. ANY</text>
<text x="398.5" y="402.6">MATERIAL</text>
<text x="307.2" y="410">REPRODUCTION IN PART OR AS A WHOLE</text>
<text x="307.2" y="412.5">WITHOUT THE WRITTEN PERMISSION OF</text>
<text x="398.5" y="409.4">FINISH</text>
<text x="307.2" y="415">FORMULA RACING AT UC DAVIS IS</text>
<text x="307.2" y="417.6">PROHIBITED.</text>
</g>
</svg>
